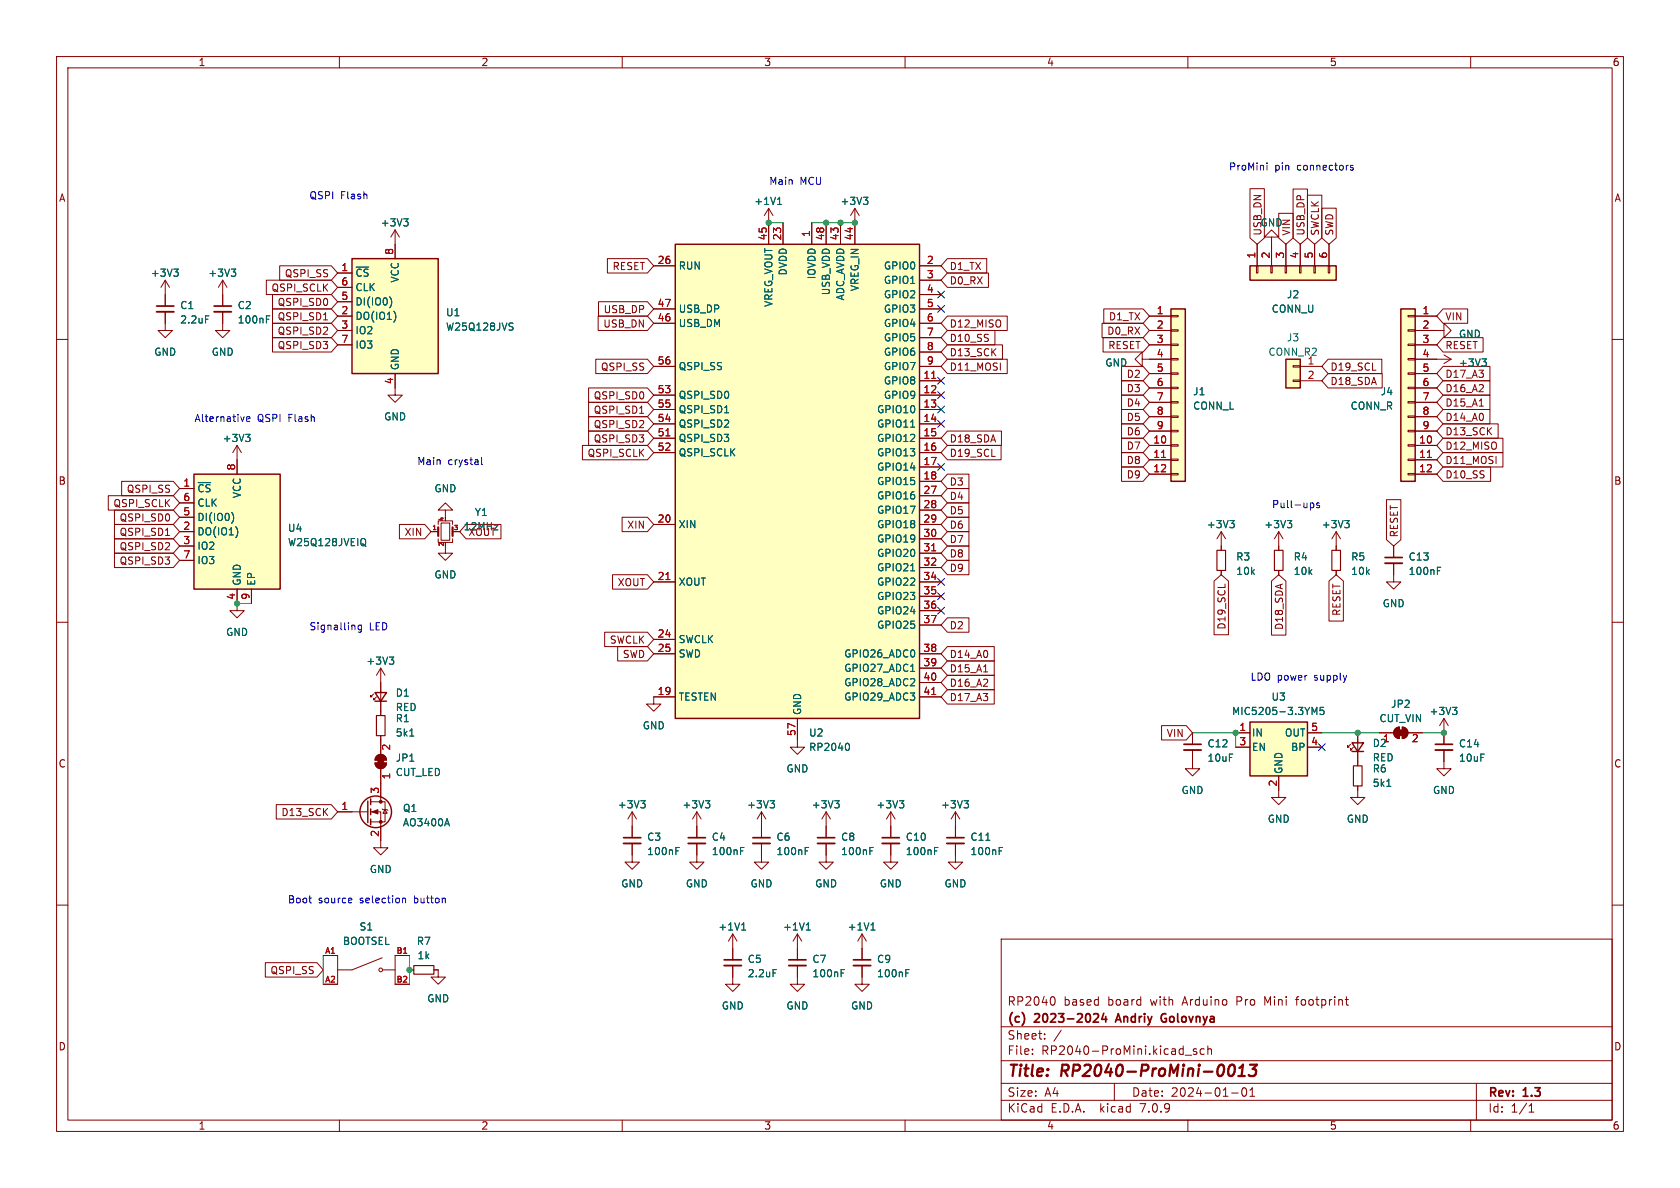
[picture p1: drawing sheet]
<svg xmlns="http://www.w3.org/2000/svg" width="297mm" height="210mm" viewBox="0 0 297 210" stroke-linecap="round" stroke-linejoin="round" font-family="sans-serif">
<g fill="none" stroke="#840000" stroke-width=".18">
<path d="M10 10h277v190h-277zM12 12h273v186h-273zM60 10v2M110 10v2M160 10v2M210 10v2M260 10v2M135.9 36.8l-.8 1.3M135.9 36.8v6.4M135.9 36.8l.8 1.3M138.4 39.4v3.8M143.5 39.4v3.8"/>
<path d="M146 39.4v3.8M148.6 39.4v3.8M151.1 36.8l-.7 1.3M151.1 36.8v6.4M151.1 36.8l.8 1.3M221 33.4h2.5v8.7l-1.3 1.1-1.2-1.1zM226.1 37.7h2.5v4.4l-1.3 1.1-1.2-1.1zM228.6 33.4h2.5v8.7l-1.2 1.1-1.3-1.1zM231.1 34.5h2.6v7.6l-1.3 1.1-1.3-1.1zM233.7 36.8h2.5v5.3l-1.3 1.1-1.2-1.1zM10 60h2M29.2 55.1v3.3h1.3l-1.3 1.3-1.3-1.3h1.3"/>
<path d="M29.2 49.5v4.6M29.2 49.5l-.8 1.3M29.2 49.5l.8 1.3M39.4 55.1v3.3h1.2l-1.2 1.3-1.3-1.3h1.3M39.4 49.5l-.8 1.3M39.4 49.5v4.6M39.4 49.5l.7 1.3M47.1 49.5h11.5l1.1 1.3-1.1 1.3h-11.5zM48.2 59.7h10.4l1.1 1.3-1.1 1.2h-10.4zM48.2 57.1h10.4l1.1 1.3-1.1 1.3h-10.4zM48.2 52.1h10.4l1.1 1.2-1.1 1.3h-10.4zM48.2 54.6h10.4l1.1 1.3-1.1 1.3h-10.4z"/>
<path d="M49.4 47h9.2l1.1 1.3-1.1 1.2h-9.2zM57.2 56.6h.7M59.7 55.9h2.5M59.7 58.4h2.5M59.7 48.3h2.5M59.7 53.3h2.5M59.7 50.8h2.5M69.8 40.6l-.7 1.3M69.8 40.6v5.1M69.8 40.6l.8 1.3M105.7 55.9h8.8l1.1 1.3-1.1 1.2h-8.8zM105.8 53.3h8.7l1.1 1.3-1.1 1.3h-8.7z"/>
<path d="M107.4 45.7h7.1l1.1 1.3-1.1 1.3h-7.1zM115.6 47h3.8M115.6 57.2h3.8M115.6 54.6h3.8M162.6 47h3.8M162.6 49.5h3.8M162.6 52.1h3.8M162.6 57.2h3.8M162.6 54.6h3.8M162.6 59.7h3.8M167.5 55.9h10.6v2.5h-10.6l-1.1-1.2zM167.5 45.7h6.9v2.6h-6.9l-1.1-1.3z"/>
<path d="M167.5 48.3h7.2v2.5h-7.2l-1.1-1.3zM167.5 58.4h8.4v2.6h-8.4l-1.1-1.3zM194.8 57.1h7.3l1.1 1.3-1.1 1.3h-7.3zM195 59.7h7.1l1.1 1.3-1.1 1.2h-7.1zM195.1 54.6h7l1.1 1.3-1.1 1.3h-7zM203.2 55.9h3.8M203.2 58.4h3.8M207 58.3h1.3v.2h-1.3zM207 55.8h1.3v.2h-1.3zM222.1 47h.3v1.3h-.3zM222.2 43.2v3.8M224.7 47h.2v1.3h-.2z"/>
<path d="M224.8 41.9h1.3l-1.3-1.3-1.3 1.3h1.3v5.1M227.2 47h.3v1.3h-.3zM227.3 43.2v3.8M229.7 47h.3v1.3h-.3zM229.9 43.2v3.8M232.3 47h.2v1.3h-.2zM232.4 43.2v3.8M234.8 47h.3v1.3h-.3zM234.9 43.2v3.8M248.9 58.3h1.3v.2h-1.3zM248.9 55.8h1.3v.2h-1.3zM250.2 58.4h5.1v-1.2l1.2 1.2-1.2 1.3v-1.3"/>
<path d="M250.2 55.9h3.8M255.1 59.7h7.1v2.5h-7.1l-1.1-1.2zM255.1 54.6h4.4v2.6h-4.4l-1.1-1.3zM285 60h2M41.9 78.7l-.8 1.3M41.9 78.7v5.1M41.9 78.7l.8 1.3M59.7 61h2.5M69.8 66v3.9h1.3l-1.3 1.2-1.2-1.2h1.2M103 78.7h11.5l1.1 1.3-1.1 1.3h-11.5zM104.1 76.2h10.4l1.1 1.3-1.1 1.2h-10.4zM104.1 68.6h10.4l1.1 1.3-1.1 1.2h-10.4z"/>
<path d="M104.1 73.7h10.4l1.1 1.2-1.1 1.3h-10.4zM104.1 71.1h10.4l1.1 1.3-1.1 1.3h-10.4zM105.3 63.5h9.2l1.1 1.3-1.1 1.2h-9.2zM113.1 73.1h.7M115.6 69.9h3.8M115.6 72.4h3.8M115.6 74.9h3.8M115.6 77.5h3.8M115.6 64.8h3.8M162.6 67.3h3.8M162.6 69.9h3.8M162.6 72.4h3.8"/>
<path d="M162.6 74.9h3.8M162.6 77.5h3.8M162.6 64.8h3.8M162.6 62.2h3.8M167.5 76.2h9.5v2.5h-9.5l-1.1-1.2zM167.5 61h9.7v2.5h-9.7l-1.1-1.3zM167.5 63.5h10.6v2.5h-10.6l-1.1-1.2zM167.5 78.7h9.5v2.6h-9.5l-1.1-1.3zM198.3 67.3h3.8l1.1 1.3-1.1 1.3h-3.8zM198.3 74.9h3.8l1.1 1.3-1.1 1.3h-3.8zM198.3 64.8h3.8l1.1 1.2-1.1 1.3h-3.8zM198.3 77.5h3.8l1.1 1.2-1.1 1.3h-3.8z"/>
<path d="M198.3 69.8h3.8l1.1 1.3-1.1 1.3h-3.8zM198.3 72.4h3.8l1.1 1.3-1.1 1.2h-3.8zM201.9 63.5v-1.3l-1.2 1.3 1.2 1.3v-1.3h5.1M203.2 78.7h3.8M203.2 61h3.8M203.2 66h3.8M203.2 68.6h3.8M203.2 71.1h3.8M203.2 73.7h3.8M203.2 76.2h3.8M207 78.6h1.3v.3h-1.3zM207 76.1h1.3v.2h-1.3z"/>
<path d="M207 73.5h1.3v.3h-1.3zM207 71h1.3v.2h-1.3zM207 68.5h1.3v.2h-1.3zM207 65.9h1.3v.3h-1.3zM207 63.4h1.3v.2h-1.3zM207 60.8h1.3v.3h-1.3zM228.6 67.2h1.3v.2h-1.3zM228.6 64.6h1.3v.3h-1.3zM229.9 67.3h3.8M229.9 64.8h3.8M234.8 63.5h9.5v2.5h-9.5l-1.1-1.2zM234.8 66h9.6v2.6h-9.6l-1.1-1.3z"/>
<path d="M248.9 78.6h1.3v.3h-1.3zM248.9 76.1h1.3v.2h-1.3zM248.9 73.5h1.3v.3h-1.3zM248.9 71h1.3v.2h-1.3zM248.9 68.5h1.3v.2h-1.3zM248.9 65.9h1.3v.3h-1.3zM248.9 63.4h1.3v.2h-1.3zM248.9 60.8h1.3v.3h-1.3zM250.2 63.5h6.3M250.2 78.7h3.8M250.2 61h3.8M250.2 66h3.8"/>
<path d="M250.2 68.6h3.8M250.2 71.1h3.8M250.2 73.7h3.8M250.2 76.2h3.8M255.1 67.3h8.3v2.6h-8.3l-1.1-1.3zM255.1 77.5h10.6v2.5h-10.6l-1.1-1.3zM255.1 64.8h8.3v2.5h-8.3l-1.1-1.3zM255.1 69.8h8.3v2.6h-8.3l-1.1-1.3zM255.1 72.4h8.3v2.5h-8.3l-1.1-1.2zM255.1 74.9h9.8v2.6h-9.8l-1.1-1.3zM255.3 62.7l1.2 .8M256.5 63.5l-1.2 .8"/>
<path d="M261.5 71.8h.7M19.1 87.6h11.5l1.1 1.3-1.1 1.3h-11.5zM20.2 92.7h10.4l1.1 1.3-1.1 1.3h-10.4zM20.2 95.2h10.4l1.1 1.3-1.1 1.3h-10.4zM20.2 90.2h10.4l1.1 1.2-1.1 1.3h-10.4zM20.2 97.8h10.4l1.1 1.3-1.1 1.2h-10.4zM21.5 85.1h9.1l1.1 1.3-1.1 1.2h-9.1zM29.3 94.7h.7M31.7 86.4h2.6M31.7 94h2.6M31.7 96.5h2.6M31.7 91.4h2.6"/>
<path d="M31.7 88.9h2.6M31.7 99.1h2.6M70.6 92.7h4.5l1.1 1.3-1.1 1.3h-4.5zM76.2 94h1.3M77.5 95.3v.6h2.5v-.6M77.5 92.7v-.6h2.5v.6M78 92.5h1.5v3h-1.5zM78.7 90.2h1.3l-1.3-1.3-1.2 1.3h1.2v1.2M78.7 96.5v1.3h1.3l-1.3 1.3-1.2-1.3h1.2M80 94h1.3M82.4 92.7h6.2v2.6h-6.2l-1.1-1.3zM110 91.4h4.5l1.1 1.3-1.1 1.3h-4.5z"/>
<path d="M115.6 80h3.8M115.6 92.7h3.8M162.6 80h3.8M162.6 82.6h3.8M162.6 85.1h3.8M162.6 92.7h3.8M162.6 87.6h3.8M162.6 90.2h3.8M162.6 95.3h3.8M162.6 97.8h3.8M167.5 83.8h3.8v2.6h-3.8l-1.1-1.3zM167.5 88.9h3.8v2.5h-3.8l-1.1-1.2z"/>
<path d="M167.5 94h3.8v2.5h-3.8l-1.1-1.2zM167.5 91.4h3.8v2.6h-3.8l-1.1-1.3zM167.5 86.4h3.8v2.5h-3.8l-1.1-1.3zM167.5 96.5h3.8v2.6h-3.8l-1.1-1.3zM167.5 99.1h3.8v2.5h-3.8l-1.1-1.3zM198.3 80h3.8l1.1 1.3-1.1 1.3h-3.8zM198.3 82.5h3.8l1.1 1.3-1.1 1.3h-3.8zM203.2 81.3h3.8M203.2 83.8h3.8M207 83.7h1.3v.2h-1.3zM207 81.2h1.3v.2h-1.3zM215.9 94v3.3"/>
<path d="M215.9 94l-.8 1.3M215.9 94l.8 1.3M226.1 94v3.3M226.1 94l-.8 1.3M226.1 94l.7 1.3M236.2 94l-.7 1.3M236.2 94v3.3M236.2 94l.8 1.3M245.1 88.3h2.6v7.1l-1.3 1.1-1.3-1.1zM246.4 99.6v3.3h1.2l-1.2 1.2-1.3-1.2h1.3M246.4 96.5v2.1M248.9 83.7h1.3v.2h-1.3z"/>
<path d="M248.9 81.2h1.3v.2h-1.3zM250.2 81.3h3.8M250.2 83.8h3.8M255.1 82.5h8.4v2.6h-8.4l-1.1-1.3zM255.1 80h10.6v2.6h-10.6l-1.1-1.3zM10 110h2M41.9 104.1v3.9h1.3l-1.3 1.2-1.3-1.2h1.3M44.4 104.1v2.6M67.3 118.1v8.4M67.3 118.1l-.8 1.3M67.3 118.1l.8 1.3M106.9 111.8h7.6l1.1 1.2-1.1 1.3h-7.6z"/>
<path d="M108.3 101.6h6.2l1.1 1.3-1.1 1.2h-6.2zM109.2 114.3h5.3l1.1 1.3-1.1 1.2h-5.3zM115.6 102.9h3.8M115.6 113h3.8M115.6 115.6h3.8M162.6 102.9h3.8M162.6 115.6h3.8M162.6 100.3h3.8M162.6 105.4h3.8M162.6 108h3.8M162.6 110.5h3.8M162.6 118.1h3.8"/>
<path d="M167.5 119.4h8.3v2.5h-8.3l-1.1-1.2zM167.5 116.8h8.3v2.6h-8.3l-1.1-1.3zM167.5 109.2h3.8v2.6h-3.8l-1.1-1.3zM167.5 114.3h8.3v2.5h-8.3l-1.1-1.2zM173.9 118.8h.7M214.6 102.7l1.3-1.1 1.3 1.1v9.5h-2.6zM215.9 100.8v.8M224.8 102.7l1.3-1.1 1.2 1.1v9.6h-2.5zM226.1 100.8v.8M234.9 102.7l1.3-1.1 1.3 1.1v7.1h-2.6zM236.2 100.8v.8M285 110h2"/>
<path d="M66 122.7l-.5 .5v-.3v.3h.3M66.3 134.9h2a1.02 1.02 0 0 1-1 1 1.02 1.02 0 0 1-1-1zM66.5 123.2l-.5 .5v-.3v.3h.3M66.6 133.6a1.02 1.02 0 0 1 1.1-.2 1.02 1.02 0 0 1 .6 1h-2zM67.3 130v3.4M67.3 135.9v5.8M119.4 123.2h-3.8v1.3h1.2l-1.2 1.2-1.3-1.2h1.3M141 127v5.1h1.2l-1.2 1.3-1.3-1.3h1.3M162.6 123.2h3.8M162.6 120.7h3.8M167.5 121.9h8.3v2.6h-8.3l-1.1-1.3zM205.4 128.3h4.3l1.1 1.2-1.1 1.3h-4.3z"/>
<path d="M210.8 132.6v3.3h1.3l-1.3 1.3-1.3-1.3h1.3M210.8 129.5v2.1M218.4 129.5h2.6M218.4 132.1h2.6M226.1 137.2v3.8h1.2l-1.2 1.2-1.3-1.2h1.3M231.1 129.5h2.6M231.1 132.1h2.6M238.8 131.6l-.5 .5v-.3v.3h.2M239.3 132.1l-.5 .5v-.3v.3h.2M240 138.9v2.1h1.3l-1.3 1.2-1.2-1.2h1.2M240 129.5v5.9M243.8 129.5h2.6"/>
<path d="M246.7 128.8l.7-.3v2.1a1.02 1.02 0 0 1-.9-.7 1.02 1.02 0 0 1 .2-1.1zM247.9 128.5a1.02 1.02 0 0 1 1 1 1.02 1.02 0 0 1-1 1.1zM248.9 129.5h2.6M255.3 132.6v3.3h1.2l-1.2 1.3-1.3-1.3h1.3M255.3 127l-.8 1.3M255.3 127v4.6M255.3 127l.7 1.3M10 160h2M48.8 142.2h9.8l1.1 1.3-1.1 1.3h-9.8zM59.7 143.5h5.3M65.5 143.5h1.8v6.4h1.3l-1.3 1.2-1.3-1.2h1.3M65.5 141.7h2.6v3.6h-2.6"/>
<path d="M67.6 143l.1 .1h.8l.1 .2M68.1 143.1l.4 .7h-.8zM111.8 149.1v3.3h1.2l-1.2 1.3-1.3-1.3h1.3M111.8 143.5l-.8 1.3M111.8 143.5v4.6M111.8 143.5l.7 1.3M123.2 149.1v3.3h1.3l-1.3 1.3-1.3-1.3h1.3M123.2 143.5v4.6M123.2 143.5l-.8 1.3M123.2 143.5l.8 1.3M134.6 149.1v3.3h1.3l-1.3 1.3-1.3-1.3h1.3M134.6 143.5v4.6"/>
<path d="M134.6 143.5l-.7 1.3M134.6 143.5l.8 1.3M146 149.1v3.3h1.3l-1.3 1.3-1.2-1.3h1.2M146 143.5l-.7 1.3M146 143.5v4.6M146 143.5l.8 1.3M157.5 149.1v3.3h1.2l-1.2 1.3-1.3-1.3h1.3M157.5 143.5v4.6M157.5 143.5l-.8 1.3M157.5 143.5l.7 1.3M168.9 149.1v3.3h1.3l-1.3 1.3-1.3-1.3h1.3M168.9 143.5l-.8 1.3"/>
<path d="M168.9 143.5v4.6M168.9 143.5l.8 1.3M285 160h2M46.9 170.2h9.1l1.1 1.3-1.1 1.2h-9.1zM57.1 168.9h2.6v5.1h-2.6M67.6 169.3l-5.4 2.2h-2.5M67.7 171.5h2.1M72.4 168.9h-2.6v5.1h2.6M72.4 171.5h.8M76.7 171.5h.8v1.2h1.2l-1.2 1.3-1.3-1.3h1.3M129.5 170.7v3.3h1.3l-1.3 1.3-1.2-1.3h1.2M129.5 165.1l-.7 1.3"/>
<path d="M129.5 165.1v4.6M129.5 165.1l.8 1.3M141 170.7v3.3h1.2l-1.2 1.3-1.3-1.3h1.3M141 165.1v4.6M141 165.1l-.8 1.3M141 165.1l.7 1.3M152.4 170.7v3.3h1.3l-1.3 1.3-1.3-1.3h1.3M152.4 165.1v4.6M152.4 165.1l-.8 1.3M152.4 165.1l.8 1.3M177 166h108v32h-108zM186.2 176.2a.94 .94 0 0 1 0 1.5"/>
<path d="M229 176.7h.6M237.8 176.7h.6M238.1 177.6l.3 .1M60 198v2M110 198v2M160 198v2M177 194.5h108M177 191.5h108M177 187.5h108M177 181.5h108M182.5 186.3v.1M182.5 185.5v.1"/>
<path d="M184.7 183.6v.1M184.7 182.8v.1M187.6 182.1l-1.3 2M197 191.5v3M209.5 186.5h1.2M210 198v2M211.5 185.5l-.3-.1-.2 .2v.2l.5 .2v.3h-.5M212.9 185.5l-.4-.1-.3 .3v.4l.1 .2h.6M213.5 185.5l.2-.1 .4 .1 .1 .9M213.5 184.9v1.5M217.7 193.2h1.2M219.7 192.4l.2-.1a.81 .81 0 0 1 .6 .6 .81 .81 0 0 1-.3 .8l-.2 .1a.81 .81 0 0 1-.3-1.4z"/>
<path d="M221 193.8h.8M221 192.7l.4-.4v1.5M260 198v2M261 191.5v6.5M270.3 196.6h.9M270.3 195.5l.4-.4v1.5"/>
<circle cx="67.3" cy="171.5" r=".33"/>
</g>
<path d="M217.4 188.4a.46 .46 0 0 1 .5-.2 .46 .46 0 0 1 .4 .4 1.15 1.15 0 0 1-.8 1.6l-.2-.1a1.54 1.54 0 0 1 .1-1.7zM218.9 190.2h1.2M219.1 188.8l.6-.6-.2 2M221 188.2h1.2l-.7 .8h.2l.3 .2v.6l-.1 .2-.3 .2h-.6l-.2-.2" fill="none" stroke="#840000" stroke-width=".4"/>
<g fill="none" stroke="#840000" stroke-width=".3">
<path d="M27.7 54.1h3M37.8 54.1h3.1M244.9 98.6h3M209.3 131.6h3M253.7 131.6h3.1M110.2 148.1h3.1M121.7 148.1h3M133.1 148.1h3M144.5 148.1h3.1M156 148.1h3M167.4 148.1h3M128 169.7h3.1"/>
<path d="M139.4 169.7h3.1M150.9 169.7h3M193.6 179.2l.5 .1 .1 .3-.9 1.1h.9M195.1 179.1l-.3 1.1h.9M195.5 179.7v1M197.7 179.2l-.5 1.5M206 179.2a.53 .53 0 0 0-.7 .3M197.3 180.3h.8M205.3 180.3l.1 .2a.54 .54 0 0 0 .7 .1M205.9 180h.3"/>
</g>
<g fill="none" stroke="#006464" stroke-width=".18">
<path d="M71.4 38.7h.7l-.4 .5M71.9 39.2l.2 .2v.3l-.2 .2M137.5 36.1h.7M137.6 35.2l.2-.3v1.2M152.6 34.9h.8l-.4 .5M153.2 35.4l.2 .2v.3l-.2 .2M30.7 47.6h.8l-.4 .5M31.3 48.1l.2 .2v.3l-.2 .2M36.3 55.8h.6M40.9 47.6h.8l-.5 .5M41.4 48.1l.3 .2v.3l-.3 .2M47.1 55.8h.6"/>
<path d="M47.1 56.4h.4M68.9 52.5a1.49 1.49 0 0 1 0 1.8M69.9 55.6v.8M90.2 57.1l.5 .1M90.5 57.8l.2 .2-.2 .4M43.4 76.8h.8l-.4 .5M44 77.3l.2 .2v.3l-.2 .2M128.1 73h.7M161 75.5h.7M262 63.4h.8l-.5 .5M262.5 63.9l.3 .3v.3l-.3 .2M41 90.6a1.49 1.49 0 0 1 0 1.8"/>
<path d="M42 93.7v.8M64.3 96.2l.2 .2M64.3 95.2l.2 .1a.9 .9 0 0 1 0 1.1M64.5 96.4l.2 .2M64.5 96.4l-.2 .1M217.4 92h.8l-.4 .5M218 92.5l.2 .2v.3l-.2 .3M227.6 92h.8l-.5 .5M228.1 92.5l.3 .2v.3l-.3 .3M237.7 92h.8l-.4 .5M238.3 92.5l.2 .2v.3l-.2 .3M68.8 116.1h.8l-.4 .5"/>
<path d="M69.4 116.6l.2 .3v.3l-.2 .2M161 100.9h.7M161 118.7h.7M254.1 100.9h.4M254.1 100.3h.6M72.4 130.1h.8M149.9 131.4a.79 .79 0 0 1 0 1.3M232 125l.4 .9 .4-.9v1.3M234 125h-.6l-.1 .6 .2-.1 .5 .1 .1 .2-.1 .4-.2 .1-.5-.1M245.2 139h.7M256.8 125h.8l-.5 .5M257.3 125.5l.3 .3v.3l-.3 .2"/>
<path d="M79 144.7l.5 1.3M113.3 141.5h.8l-.5 .5M113.8 142l.3 .3v.3l-.3 .2M119.5 150.4h.4M119.5 149.8h.6M124.7 141.5h.8l-.4 .5M125.2 142l.3 .3v.3l-.3 .2M130.9 150.4h.4M130.9 149.8h.6M136.1 141.5h.8l-.4 .5M136.7 142l.2 .3v.3l-.2 .2M142.4 150.4h.4"/>
<path d="M142.4 149.8h.6M147.6 141.5h.7l-.4 .5M148.1 142l.2 .3v.3l-.2 .2M153.8 150.4h.4M153.8 149.8h.6M159 141.5h.8l-.4 .5M159.5 142l.3 .3v.3l-.3 .2M165.2 150.4h.4M165.2 149.8h.6M170.4 141.5h.8l-.4 .5M171 142l.2 .3v.3l-.2 .2M174.3 148.5h.7"/>
<path d="M176.6 150.4h.5M176.6 149.8h.6M131.1 164.4h.7M131.2 163.4l.3-.3v1.3M136.7 171.4h.6M142.5 164.4h.8M142.7 163.4l.2-.3v1.3M148.7 171.4h.6M148.7 172h.4M154 164.4h.7M154.1 163.4l.2-.3v1.3M160.1 171.4h.6"/>
<path d="M160.1 172h.5"/>
</g>
<g fill="none" stroke="#840000" stroke-width=".33">
<path d="M27.7 55.1h3M37.8 55.1h3.1M244.9 99.6h3M209.3 132.6h3M253.7 132.6h3.1M110.2 149.1h3.1M121.7 149.1h3M133.1 149.1h3M144.5 149.1h3.1M156 149.1h3M167.4 149.1h3M128 170.7h3.1"/>
<path d="M139.4 170.7h3.1M150.9 170.7h3"/>
</g>
<g fill="#ffffc2" stroke="#ffffc2" stroke-width=".18">
<path d="M34.3 83.8h15.2v20.3h-15.2z"/>
<path d="M247.6 54.6h2.6v30.5h-2.6z"/>
<path d="M119.4 43.2h43.2v83.8h-43.2z"/>
<path d="M62.2 45.7h15.3v20.3h-15.3z"/>
<path d="M221 47h15.2v2.5h-15.2z"/>
<path d="M207 54.6h2.5v30.5h-2.5z"/>
<path d="M227.3 63.5h2.6v5.1h-2.6z"/>
<path d="M221 127.6h10.1v9.6h-10.1z"/>
</g>
<g fill="none" stroke="#840000" stroke-width=".25">
<path d="M62.2 45.7h15.3v20.3h-15.3zM119.4 43.2h43.2v83.8h-43.2zM207 54.6h2.5v30.5h-2.5zM221 47h15.2v2.5h-15.2zM247.6 54.6h2.6v30.5h-2.6zM227.3 63.5h2.6v5.1h-2.6zM34.3 83.8h15.2v20.3h-15.2zM66.3 122.4h2l-1 1.6zM66.3 124h2M221 127.6h10.1v9.6h-10.1zM239 131.3h2l-1 1.5zM239 132.8h2"/>
<path d="M65 141.6v3.8M65.5 141.2v1M65.5 143v1M65.5 144.8v1"/>
<circle cx="66.4" cy="143.5" r="2.79"/>
</g>
<path d="M117.7 77.1h.7M164.7 66.9h.7M164.7 97.4h.7M205.3 80.9h.8M252.3 80.9h.8M117.7 102.5h.7M164.7 122.8h.7" fill="none" stroke="#a90000" stroke-width=".18"/>
<path d="M77.5 93.2v1.5M80 93.2v1.5" fill="none" stroke="#840000" stroke-width=".38"/>
<path d="M215.1 97.3h1.6v3.5h-1.6zM225.3 97.3h1.5v3.5h-1.5zM235.5 97.3h1.5v3.5h-1.5zM66.5 126.5h1.6v3.5h-1.6zM239.3 135.4h1.5v3.5h-1.5zM73.2 170.7h3.5v1.5h-3.5z" fill="none" stroke="#840000" stroke-width=".2"/>
<g fill="#840000" stroke="#840000" stroke-width=".18">
<path d="M66.8 134.1h1v1h-1z"/>
<path d="M66.3 134.9h2a1.02 1.02 0 0 1-1 1 1.02 1.02 0 0 1-1-1z"/>
<path d="M66.6 133.6a1.02 1.02 0 0 1 1.1-.2 1.02 1.02 0 0 1 .6 1h-2z"/>
<path d="M65.8 143.5l1-.4v.8z"/>
<path d="M247.1 129h1.1v1h-1.1z"/>
<path d="M246.7 128.8l.7-.3v2.1a1.02 1.02 0 0 1-.9-.7 1.02 1.02 0 0 1 .2-1.1z"/>
<path d="M247.9 128.5a1.02 1.02 0 0 1 1 1 1.02 1.02 0 0 1-1 1.1z"/>
<circle cx="67.3" cy="145.3" r=".25"/>
<circle cx="67.3" cy="141.7" r=".25"/>
</g>
<g fill="none" stroke="#0000c2" stroke-width=".18">
<path d="M224 28.8v.1M224 29.2v.9M239.2 29.3l-.3-.1-.2 .2 .1 .2 .4 .1v.3h-.5M43.6 74.1l.6-.1-.1-.3h-.3l-.2 .2v.6h.5M85.1 80.9v1.1l.2 .1M231.7 89l.3-.1 .3 .3-.2 .5h-.4M233.2 89l-.3-.1-.1 .2v.2l.4 .1v.3h-.4M63.9 110.5v1l-.2 .3-.3-.1M63.9 110.6l-.4-.1-.2 .2 .1 .6h.5M54.6 158.8h.5M55 159.6h.1M62 158.8l.2 .3-.6 .1"/>
<path d="M62.1 159.5l-.1 .1M71.2 158.9l.1-.1h.3l.1 .8"/>
</g>
<path d="M135.9 39.4h2.5M143.5 39.4h7.6M41.9 106.7h2.5M210.8 129.5h7.6v2.6M233.7 129.5h10.1M251.5 129.5h3.8M57.1 168.9v5.1M72.4 168.9v5.1" fill="none" stroke="#009600" stroke-width=".18"/>
<g fill="none" stroke="#000084" stroke-width=".18">
<path d="M165.8 51.5l1.2 1.2M165.8 54l1.2 1.2M167 51.5l-1.2 1.2M167 54l-1.2 1.2M165.8 74.3l1.2 1.2M165.8 71.8l1.2 1.2M165.8 69.2l1.2 1.3M165.8 66.7l1.2 1.2M167 74.3l-1.2 1.2M167 71.8l-1.2 1.2M167 69.2l-1.2 1.3M167 66.7l-1.2 1.2"/>
<path d="M165.8 81.9l1.2 1.3M167 81.9l-1.2 1.3M165.8 104.8l1.2 1.2M165.8 107.3l1.2 1.3M165.8 102.3l1.2 1.2M167 104.8l-1.2 1.2M167 107.3l-1.2 1.3M167 102.3l-1.2 1.2M233.1 131.5l1.2 1.2M234.3 131.5l-1.2 1.2"/>
</g>
<g fill="#009600" stroke="#009600" stroke-width=".18">
<circle cx="148.6" cy="39.4" r=".46"/>
<circle cx="151.1" cy="39.4" r=".46"/>
<circle cx="146" cy="39.4" r=".46"/>
<circle cx="135.9" cy="39.4" r=".46"/>
<circle cx="41.9" cy="106.7" r=".46"/>
<circle cx="72.4" cy="171.5" r=".46"/>
<circle cx="255.3" cy="129.5" r=".46"/>
<circle cx="240" cy="129.5" r=".46"/>
<circle cx="218.4" cy="129.5" r=".46"/>
</g>
<g font-size="2.8" fill="#840000">
<text x="178" y="190.9">Title:</text>
<text x="187.7" y="190.9">RP2040-ProMini-0013</text>
</g>
<g font-size="2.1" fill="#840000">
<text x="178" y="178">RP2040</text>
<text x="188" y="178">based</text>
<text x="195.9" y="178">board</text>
<text x="203.5" y="178">with</text>
<text x="209.3" y="178">Arduino</text>
<text x="219" y="178">Pro</text>
<text x="224.1" y="178">Mini</text>
<text x="229.9" y="178">footprint</text>
<text x="178" y="184">Sheet:</text>
<text x="178" y="181.2">(c)</text>
<text x="183" y="181.2">2023-2024</text>
<text x="198.1" y="181.2">Andriy</text>
<text x="206.6" y="181.2">Golovnya</text>
<text x="178" y="186.7">File:</text>
<text x="184.1" y="186.7">RP2040-ProMini.kicad_sch</text>
<text x="178" y="196.9">KiCad</text>
<text x="178" y="194.1">Size:</text>
<text x="184.7" y="194.1">A4</text>
<text x="185.7" y="196.9">E.D.A.</text>
<text x="194.6" y="196.9">kicad</text>
<text x="200" y="194.1">Date:</text>
<text x="201.8" y="196.9">7.0.9</text>
<text x="207" y="194.1">2024-01-01</text>
<text x="263" y="194.3">Rev:</text>
<text x="263" y="196.9">Id:</text>
<text x="267.1" y="196.9">1/1</text>
<text x="269.4" y="194.3">1.3</text>
</g>
<g font-size="1.8" fill="#840000">
<text x="35" y="11.9">1</text>
<text x="85" y="11.9">2</text>
<text x="135" y="11.9">3</text>
<text x="185" y="11.9">4</text>
<text x="235" y="11.9">5</text>
<text x="285" y="11.9">6</text>
<text x="10.3" y="35.9">A</text>
<text x="285.3" y="35.9">A</text>
<text x="223.2" y="41.8" transform="rotate(-90 223.2 41.8)">USB_DN</text>
<text x="230.8" y="41.8" transform="rotate(-90 230.8 41.8)">USB_DP</text>
<text x="233.4" y="41.8" transform="rotate(-90 233.4 41.8)">SWCLK</text>
<text x="235.9" y="41.8" transform="rotate(-90 235.9 41.8)">SWD</text>
<text x="108.2" y="47.9">RESET</text>
<text x="167.8" y="47.9">D1_TX</text>
<text x="47.9" y="51.8">QSPI_SCLK</text>
<text x="50.3" y="49.2">QSPI_SS</text>
<text x="167.8" y="50.5">D0_RX</text>
<text x="49" y="59.4">QSPI_SD2</text>
<text x="49" y="54.3">QSPI_SD0</text>
<text x="49" y="56.8">QSPI_SD1</text>
<text x="106.6" y="58.1">USB_DN</text>
<text x="106.6" y="55.6">USB_DP</text>
<text x="167.8" y="58.1">D12_MISO</text>
<text x="195.6" y="59.4">D0_RX</text>
<text x="195.9" y="56.8">D1_TX</text>
<text x="255.4" y="56.8">VIN</text>
<text x="49" y="61.9">QSPI_SD3</text>
<text x="106.1" y="65.7">QSPI_SS</text>
<text x="167.8" y="63.2">D13_SCK</text>
<text x="167.8" y="65.7">D11_MOSI</text>
<text x="167.8" y="60.6">D10_SS</text>
<text x="195.8" y="61.9">RESET</text>
<text x="235.1" y="65.7">D19_SCL</text>
<text x="255.4" y="61.9">RESET</text>
<text x="104.9" y="70.8">QSPI_SD0</text>
<text x="199.1" y="69.5">D3</text>
<text x="199.1" y="67">D2</text>
<text x="235.1" y="68.3">D18_SDA</text>
<text x="255.4" y="69.5">D16_A2</text>
<text x="255.4" y="67">D17_A3</text>
<text x="104.9" y="75.9">QSPI_SD2</text>
<text x="104.9" y="73.3">QSPI_SD1</text>
<text x="199.1" y="77.2">D6</text>
<text x="199.1" y="72.1">D4</text>
<text x="199.1" y="74.6">D5</text>
<text x="255.4" y="72.1">D15_A1</text>
<text x="255.4" y="74.6">D14_A0</text>
<text x="255.4" y="77.2">D13_SCK</text>
<text x="103.8" y="81">QSPI_SCLK</text>
<text x="104.9" y="78.4">QSPI_SD3</text>
<text x="167.8" y="78.4">D18_SDA</text>
<text x="167.8" y="81">D19_SCL</text>
<text x="199.1" y="79.7">D7</text>
<text x="199.1" y="82.2">D8</text>
<text x="255.4" y="79.7">D12_MISO</text>
<text x="255.4" y="82.2">D11_MOSI</text>
<text x="10.3" y="85.9">B</text>
<text x="20" y="89.9">QSPI_SCLK</text>
<text x="22.3" y="87.3">QSPI_SS</text>
<text x="167.8" y="86">D3</text>
<text x="167.8" y="88.6">D4</text>
<text x="199.1" y="84.8">D9</text>
<text x="255.4" y="84.8">D10_SS</text>
<text x="285.3" y="85.9">B</text>
<text x="21" y="94.9">QSPI_SD1</text>
<text x="21" y="92.4">QSPI_SD0</text>
<text x="71.4" y="94.9">XIN</text>
<text x="110.8" y="93.7">XIN</text>
<text x="167.8" y="91.1">D5</text>
<text x="167.8" y="93.7">D6</text>
<text x="247.3" y="95.1" transform="rotate(-90 247.3 95.1)">RESET</text>
<text x="21" y="97.5">QSPI_SD2</text>
<text x="21" y="100">QSPI_SD3</text>
<text x="167.8" y="96.2">D7</text>
<text x="167.8" y="98.7">D8</text>
<text x="167.8" y="101.3">D9</text>
<text x="109.1" y="103.8">XOUT</text>
<text x="107.7" y="114">SWCLK</text>
<text x="167.8" y="111.4">D2</text>
<text x="216.9" y="111.4" transform="rotate(-90 216.9 111.4)">D19_SCL</text>
<text x="227" y="111.5" transform="rotate(-90 227 111.5)">D18_SDA</text>
<text x="237.2" y="109" transform="rotate(-90 237.2 109)">RESET</text>
<text x="110" y="116.5">SWD</text>
<text x="167.8" y="119.1">D15_A1</text>
<text x="167.8" y="116.5">D14_A0</text>
<text x="167.8" y="121.6">D16_A2</text>
<text x="167.8" y="124.1">D17_A3</text>
<text x="206.2" y="130.5">VIN</text>
<text x="10.3" y="135.9">C</text>
<text x="285.3" y="135.9">C</text>
<text x="49.7" y="144.5">D13_SCK</text>
<text x="47.7" y="172.4">QSPI_SS</text>
<text x="10.3" y="185.9">D</text>
<text x="285.3" y="185.9">D</text>
<text x="35" y="199.9">1</text>
<text x="85" y="199.9">2</text>
<text x="135" y="199.9">3</text>
<text x="185" y="199.9">4</text>
<text x="235" y="199.9">5</text>
<text x="285" y="199.9">6</text>
</g>
<g font-size="1.8" fill="#0000c2">
<text x="54.6" y="35.3">QSPI</text>
<text x="60.2" y="35.3">Flash</text>
<text x="135.9" y="32.8">Main</text>
<text x="141.4" y="32.8">MCU</text>
<text x="217.2" y="30.2">ProMini</text>
<text x="225.4" y="30.2">pin</text>
<text x="229.4" y="30.2">connectors</text>
<text x="34.3" y="74.7">Alternative</text>
<text x="45.5" y="74.7">QSPI</text>
<text x="51.1" y="74.7">Flash</text>
<text x="73.7" y="82.3">Main</text>
<text x="79.2" y="82.3">crystal</text>
<text x="224.8" y="89.9">Pull-ups</text>
<text x="54.6" y="111.5">Signalling</text>
<text x="65.3" y="111.5">LED</text>
<text x="221" y="120.4">LDO power</text>
<text x="232.5" y="120.4">supply</text>
<text x="50.8" y="159.8">Boot</text>
<text x="56.3" y="159.8">source</text>
<text x="63.7" y="159.8">selection</text>
<text x="73.5" y="159.8">button</text>
</g>
<g font-size="1.8" fill="#006464">
<text x="67.2" y="40.2">+3V3</text>
<text x="133.2" y="36.4">+1V1</text>
<text x="148.5" y="36.4">+3V3</text>
<text x="222.8" y="40.2">GND</text>
<text x="228.3" y="41.8" transform="rotate(-90 228.3 41.8)">VIN</text>
<text x="119.9" y="47.9">RUN</text>
<text x="156.2" y="47.9">GPIO0</text>
<text x="26.6" y="49.1">+3V3</text>
<text x="36.7" y="49.1">+3V3</text>
<text x="62.7" y="49.1">~{CS}</text>
<text x="62.7" y="51.7">CLK</text>
<text x="70.7" y="50.1" transform="rotate(-90 70.7 50.1)">VCC</text>
<text x="139.3" y="48.8" transform="rotate(-90 139.3 48.8)">DVDD</text>
<text x="144.4" y="49.5" transform="rotate(-90 144.4 49.5)">IOVDD</text>
<text x="146.9" y="52.3" transform="rotate(-90 146.9 52.3)">USB_VDD</text>
<text x="149.5" y="53.2" transform="rotate(-90 149.5 53.2)">ADC_AVDD</text>
<text x="152" y="51.6" transform="rotate(-90 152 51.6)">VREG_IN</text>
<text x="156.2" y="50.4">GPIO1</text>
<text x="156.2" y="52.9">GPIO2</text>
<text x="227.4" y="52.9">J2</text>
<text x="31.8" y="54.8">C1</text>
<text x="31.8" y="57.4">2.2uF</text>
<text x="41.9" y="54.8">C2</text>
<text x="41.9" y="57.4">100nF</text>
<text x="62.7" y="56.7">DO(IO1)</text>
<text x="62.7" y="59.3">IO2</text>
<text x="62.7" y="54.2">DI(IO0)</text>
<text x="78.7" y="58.6">W25Q128JVS</text>
<text x="78.7" y="56.1">U1</text>
<text x="119.9" y="58">USB_DM</text>
<text x="119.9" y="55.5">USB_DP</text>
<text x="136.8" y="54.4" transform="rotate(-90 136.8 54.4)">VREG_VOUT</text>
<text x="156.2" y="55.5">GPIO3</text>
<text x="156.2" y="58">GPIO4</text>
<text x="224.7" y="55.5">CONN_U</text>
<text x="257.8" y="59.9">GND</text>
<text x="27.2" y="63.1">GND</text>
<text x="37.3" y="63.1">GND</text>
<text x="62.7" y="61.8">IO3</text>
<text x="70.7" y="65.5" transform="rotate(-90 70.7 65.5)">GND</text>
<text x="119.9" y="65.6">QSPI_SS</text>
<text x="156.2" y="60.6">GPIO5</text>
<text x="156.2" y="63.1">GPIO6</text>
<text x="156.2" y="65.6">GPIO7</text>
<text x="195.3" y="65">GND</text>
<text x="224.1" y="63.1">CONN_R2</text>
<text x="227.4" y="60.6">J3</text>
<text x="257.8" y="65">+3V3</text>
<text x="119.9" y="70.7">QSPI_SD0</text>
<text x="156.2" y="68.2">GPIO8</text>
<text x="156.2" y="70.7">GPIO9</text>
<text x="210.8" y="70.1">J1</text>
<text x="244" y="70.1">J4</text>
<text x="67.8" y="74.5">GND</text>
<text x="119.9" y="75.8">QSPI_SD2</text>
<text x="119.9" y="73.3">QSPI_SD1</text>
<text x="155" y="73.3">GPIO10</text>
<text x="155" y="75.8">GPIO11</text>
<text x="210.8" y="72.6">CONN_L</text>
<text x="238.7" y="72.6">CONN_R</text>
<text x="39.3" y="78.3">+3V3</text>
<text x="119.9" y="78.3">QSPI_SD3</text>
<text x="119.9" y="80.9">QSPI_SCLK</text>
<text x="155" y="78.3">GPIO12</text>
<text x="155" y="80.9">GPIO13</text>
<text x="155" y="83.4">GPIO14</text>
<text x="34.8" y="87.2">~{CS}</text>
<text x="34.8" y="89.8">CLK</text>
<text x="42.8" y="88.2" transform="rotate(-90 42.8 88.2)">VCC</text>
<text x="76.7" y="87.2">GND</text>
<text x="155" y="86">GPIO15</text>
<text x="155" y="88.5">GPIO16</text>
<text x="34.8" y="94.8">DO(IO1)</text>
<text x="34.8" y="92.3">DI(IO0)</text>
<text x="50.8" y="94.2">U4</text>
<text x="81.9" y="94">12MHz</text>
<text x="82.7" y="94.9">XOUT</text>
<text x="83.8" y="91.4">Y1</text>
<text x="119.9" y="93.6">XIN</text>
<text x="155" y="91">GPIO17</text>
<text x="155" y="93.6">GPIO18</text>
<text x="213.3" y="93.6">+3V3</text>
<text x="223.4" y="93.6">+3V3</text>
<text x="233.6" y="93.6">+3V3</text>
<text x="34.8" y="97.4">IO2</text>
<text x="34.8" y="99.9">IO3</text>
<text x="50.8" y="96.7">W25Q128JVEIQ</text>
<text x="155" y="96.1">GPIO19</text>
<text x="155" y="98.7">GPIO20</text>
<text x="155" y="101.2">GPIO21</text>
<text x="218.4" y="99.3">R3</text>
<text x="218.4" y="101.8">10k</text>
<text x="228.6" y="99.3">R4</text>
<text x="228.6" y="101.8">10k</text>
<text x="238.8" y="99.3">R5</text>
<text x="238.8" y="101.8">10k</text>
<text x="248.9" y="101.8">100nF</text>
<text x="248.9" y="99.3">C13</text>
<text x="42.8" y="103.6" transform="rotate(-90 42.8 103.6)">GND</text>
<text x="45.3" y="103.6" transform="rotate(-90 45.3 103.6)">EP</text>
<text x="76.7" y="102.5">GND</text>
<text x="119.9" y="103.7">XOUT</text>
<text x="155" y="103.7">GPIO22</text>
<text x="155" y="106.3">GPIO23</text>
<text x="244.3" y="107.5">GND</text>
<text x="39.9" y="112.6">GND</text>
<text x="119.9" y="113.9">SWCLK</text>
<text x="155" y="108.8">GPIO24</text>
<text x="155" y="111.4">GPIO25</text>
<text x="64.7" y="117.7">+3V3</text>
<text x="119.9" y="116.4">SWD</text>
<text x="149.1" y="116.4">GPIO26_ADC0</text>
<text x="149.1" y="119">GPIO27_ADC1</text>
<text x="69.9" y="123.4">D1</text>
<text x="69.9" y="125.9">RED</text>
<text x="119.9" y="124.1">TESTEN</text>
<text x="149.1" y="121.5">GPIO28_ADC2</text>
<text x="149.1" y="124.1">GPIO29_ADC3</text>
<text x="224.7" y="124.1">U3</text>
<text x="245.8" y="125.3">JP2</text>
<text x="69.9" y="127.9">R1</text>
<text x="69.9" y="130.4">5k1</text>
<text x="113.5" y="129.1">GND</text>
<text x="141.8" y="126.5" transform="rotate(-90 141.8 126.5)">GND</text>
<text x="142.9" y="130.4">U2</text>
<text x="217.7" y="126.6">MIC5205-3.3YM5</text>
<text x="221.2" y="130.4">IN</text>
<text x="227.1" y="130.4">OUT</text>
<text x="243.8" y="127.9">CUT_VIN</text>
<text x="244.4" y="131.5">1</text>
<text x="252.6" y="126.6">+3V3</text>
<text x="69.9" y="134.8">JP1</text>
<text x="69.9" y="137.4">CUT_LED</text>
<text x="138.9" y="136.8">GND</text>
<text x="142.9" y="132.9">RP2040</text>
<text x="213.4" y="132.3">C12</text>
<text x="213.4" y="134.9">10uF</text>
<text x="221.2" y="132.9">EN</text>
<text x="226.9" y="136.9" transform="rotate(-90 226.9 136.9)">GND</text>
<text x="228.1" y="132.9">BP</text>
<text x="242.6" y="132.2">D2</text>
<text x="242.6" y="136.8">R6</text>
<text x="242.6" y="134.8">RED</text>
<text x="257.8" y="132.3">C14</text>
<text x="257.8" y="134.9">10uF</text>
<text x="71.1" y="143.7">Q1</text>
<text x="109.1" y="143.1">+3V3</text>
<text x="120.5" y="143.1">+3V3</text>
<text x="132" y="143.1">+3V3</text>
<text x="143.4" y="143.1">+3V3</text>
<text x="154.8" y="143.1">+3V3</text>
<text x="166.3" y="143.1">+3V3</text>
<text x="208.8" y="140.6">GND</text>
<text x="242.6" y="139.3">5k1</text>
<text x="253.2" y="140.6">GND</text>
<text x="71.1" y="146.3">AO3400A</text>
<text x="114.3" y="148.8">C3</text>
<text x="125.7" y="148.8">C4</text>
<text x="137.2" y="148.8">C6</text>
<text x="148.6" y="148.8">C8</text>
<text x="160" y="148.8">C10</text>
<text x="171.5" y="148.8">C11</text>
<text x="224" y="145.6">GND</text>
<text x="238" y="145.6">GND</text>
<text x="65.3" y="154.5">GND</text>
<text x="114.3" y="151.4">100nF</text>
<text x="125.7" y="151.4">100nF</text>
<text x="137.2" y="151.4">100nF</text>
<text x="148.6" y="151.4">100nF</text>
<text x="160" y="151.4">100nF</text>
<text x="171.5" y="151.4">100nF</text>
<text x="109.7" y="157.1">GND</text>
<text x="121.2" y="157.1">GND</text>
<text x="132.6" y="157.1">GND</text>
<text x="144" y="157.1">GND</text>
<text x="155.4" y="157.1">GND</text>
<text x="166.9" y="157.1">GND</text>
<text x="60.5" y="167.2">BOOTSEL</text>
<text x="63.5" y="164.7">S1</text>
<text x="73.6" y="167.2">R7</text>
<text x="126.9" y="164.7">+1V1</text>
<text x="138.3" y="164.7">+1V1</text>
<text x="149.8" y="164.7">+1V1</text>
<text x="73.7" y="169.8">1k</text>
<text x="132.1" y="170.4">C5</text>
<text x="132.1" y="173">2.2uF</text>
<text x="143.5" y="170.4">C7</text>
<text x="143.5" y="173">100nF</text>
<text x="154.9" y="170.4">C9</text>
<text x="154.9" y="173">100nF</text>
<text x="75.4" y="177.4">GND</text>
<text x="127.5" y="178.7">GND</text>
<text x="138.9" y="178.7">GND</text>
<text x="150.4" y="178.7">GND</text>
</g>
<g font-size="1.8" fill="#a90000">
<text x="143.3" y="42" transform="rotate(-90 143.3 42)">1</text>
<text x="69.6" y="45.2" transform="rotate(-90 69.6 45.2)">8</text>
<text x="116.2" y="46.7">26</text>
<text x="135.6" y="42.6" transform="rotate(-90 135.6 42.6)">45</text>
<text x="138.2" y="42.6" transform="rotate(-90 138.2 42.6)">23</text>
<text x="145.8" y="42.6" transform="rotate(-90 145.8 42.6)">48</text>
<text x="148.3" y="42.6" transform="rotate(-90 148.3 42.6)">43</text>
<text x="150.9" y="42.6" transform="rotate(-90 150.9 42.6)">44</text>
<text x="163.8" y="46.7">2</text>
<text x="222" y="45.8" transform="rotate(-90 222 45.8)">1</text>
<text x="224.5" y="45.8" transform="rotate(-90 224.5 45.8)">2</text>
<text x="227.1" y="45.8" transform="rotate(-90 227.1 45.8)">3</text>
<text x="229.6" y="45.8" transform="rotate(-90 229.6 45.8)">4</text>
<text x="232.2" y="45.8" transform="rotate(-90 232.2 45.8)">5</text>
<text x="234.7" y="45.8" transform="rotate(-90 234.7 45.8)">6</text>
<text x="60.3" y="48">1</text>
<text x="60.3" y="53.1">5</text>
<text x="60.3" y="50.5">6</text>
<text x="163.8" y="49.3">3</text>
<text x="163.8" y="51.8">4</text>
<text x="60.3" y="55.6">2</text>
<text x="60.3" y="58.2">3</text>
<text x="116.2" y="56.9">46</text>
<text x="116.2" y="54.4">47</text>
<text x="163.8" y="54.4">5</text>
<text x="163.8" y="56.9">6</text>
<text x="163.8" y="59.4">7</text>
<text x="204.4" y="55.6">1</text>
<text x="204.4" y="58.2">2</text>
<text x="251.4" y="55.6">1</text>
<text x="251.4" y="58.2">2</text>
<text x="60.3" y="60.7">7</text>
<text x="116.2" y="64.5">56</text>
<text x="163.8" y="62">8</text>
<text x="163.8" y="64.5">9</text>
<text x="204.4" y="60.7">3</text>
<text x="204.4" y="63.2">4</text>
<text x="204.4" y="65.8">5</text>
<text x="231.1" y="64.5">1</text>
<text x="251.4" y="60.7">3</text>
<text x="251.4" y="63.2">4</text>
<text x="251.4" y="65.8">5</text>
<text x="69.6" y="68" transform="rotate(-90 69.6 68)">4</text>
<text x="116.2" y="69.6">53</text>
<text x="163.2" y="67.1">11</text>
<text x="163.2" y="69.6">12</text>
<text x="204.4" y="68.3">6</text>
<text x="204.4" y="70.9">7</text>
<text x="231.1" y="67.1">2</text>
<text x="251.4" y="68.3">6</text>
<text x="251.4" y="70.9">7</text>
<text x="116.2" y="77.2">51</text>
<text x="116.2" y="74.7">54</text>
<text x="116.2" y="72.1">55</text>
<text x="163.2" y="72.1">13</text>
<text x="163.2" y="74.7">14</text>
<text x="163.2" y="77.2">15</text>
<text x="204.4" y="73.4">8</text>
<text x="204.4" y="75.9">9</text>
<text x="251.4" y="73.4">8</text>
<text x="251.4" y="75.9">9</text>
<text x="41.7" y="83.3" transform="rotate(-90 41.7 83.3)">8</text>
<text x="116.2" y="79.8">52</text>
<text x="163.2" y="79.8">16</text>
<text x="163.2" y="82.3">17</text>
<text x="203.8" y="78.5">10</text>
<text x="203.8" y="81">11</text>
<text x="203.8" y="83.6">12</text>
<text x="250.8" y="78.5">10</text>
<text x="250.8" y="81">11</text>
<text x="250.8" y="83.6">12</text>
<text x="32.3" y="86.1">1</text>
<text x="32.3" y="88.6">6</text>
<text x="163.2" y="84.8">18</text>
<text x="163.2" y="87.4">27</text>
<text x="163.2" y="89.9">28</text>
<text x="32.3" y="93.7">2</text>
<text x="32.3" y="91.2">5</text>
<text x="116.2" y="92.5">20</text>
<text x="163.2" y="92.5">29</text>
<text x="163.2" y="95">30</text>
<text x="32.3" y="96.3">3</text>
<text x="32.3" y="98.8">7</text>
<text x="163.2" y="97.5">31</text>
<text x="163.2" y="100.1">32</text>
<text x="41.7" y="106.1" transform="rotate(-90 41.7 106.1)">4</text>
<text x="44.2" y="106.1" transform="rotate(-90 44.2 106.1)">9</text>
<text x="116.2" y="102.6">21</text>
<text x="163.2" y="102.6">34</text>
<text x="163.2" y="105.2">35</text>
<text x="163.2" y="107.7">36</text>
<text x="116.2" y="112.8">24</text>
<text x="163.2" y="110.2">37</text>
<text x="116.2" y="115.3">25</text>
<text x="163.2" y="115.3">38</text>
<text x="163.2" y="117.9">39</text>
<text x="116.2" y="122.9">19</text>
<text x="163.2" y="120.4">40</text>
<text x="163.2" y="122.9">41</text>
<text x="140.7" y="130.2" transform="rotate(-90 140.7 130.2)">57</text>
<text x="219" y="129.3">1</text>
<text x="219" y="131.8">3</text>
<text x="231.7" y="131.8">4</text>
<text x="231.7" y="129.3">5</text>
<text x="249.5" y="131.5">2</text>
<text x="69.3" y="137.9" transform="rotate(-90 69.3 137.9)">1</text>
<text x="69.3" y="132.8" transform="rotate(-90 69.3 132.8)">2</text>
<text x="60.3" y="143.3">1</text>
<text x="67.1" y="140.4" transform="rotate(-90 67.1 140.4)">3</text>
<text x="225.8" y="139.1" transform="rotate(-90 225.8 139.1)">2</text>
<text x="67.1" y="148" transform="rotate(-90 67.1 148)">2</text>
</g>
<g font-size="1.4" fill="#a90000">
<text x="57.4" y="168.7">A1</text>
<text x="57.4" y="173.7">A2</text>
<text x="70" y="168.7">B1</text>
<text x="70" y="173.7">B2</text>
</g>
<g font-size="1.1" fill="#a90000">
<text x="76.3" y="93.7">1</text>
<text x="78.5" y="92.3" transform="rotate(-90 78.5 92.3)">4</text>
<text x="80.1" y="93.7">3</text>
<text x="78.5" y="96.7" transform="rotate(-90 78.5 96.7)">2</text>
</g>
</svg>
